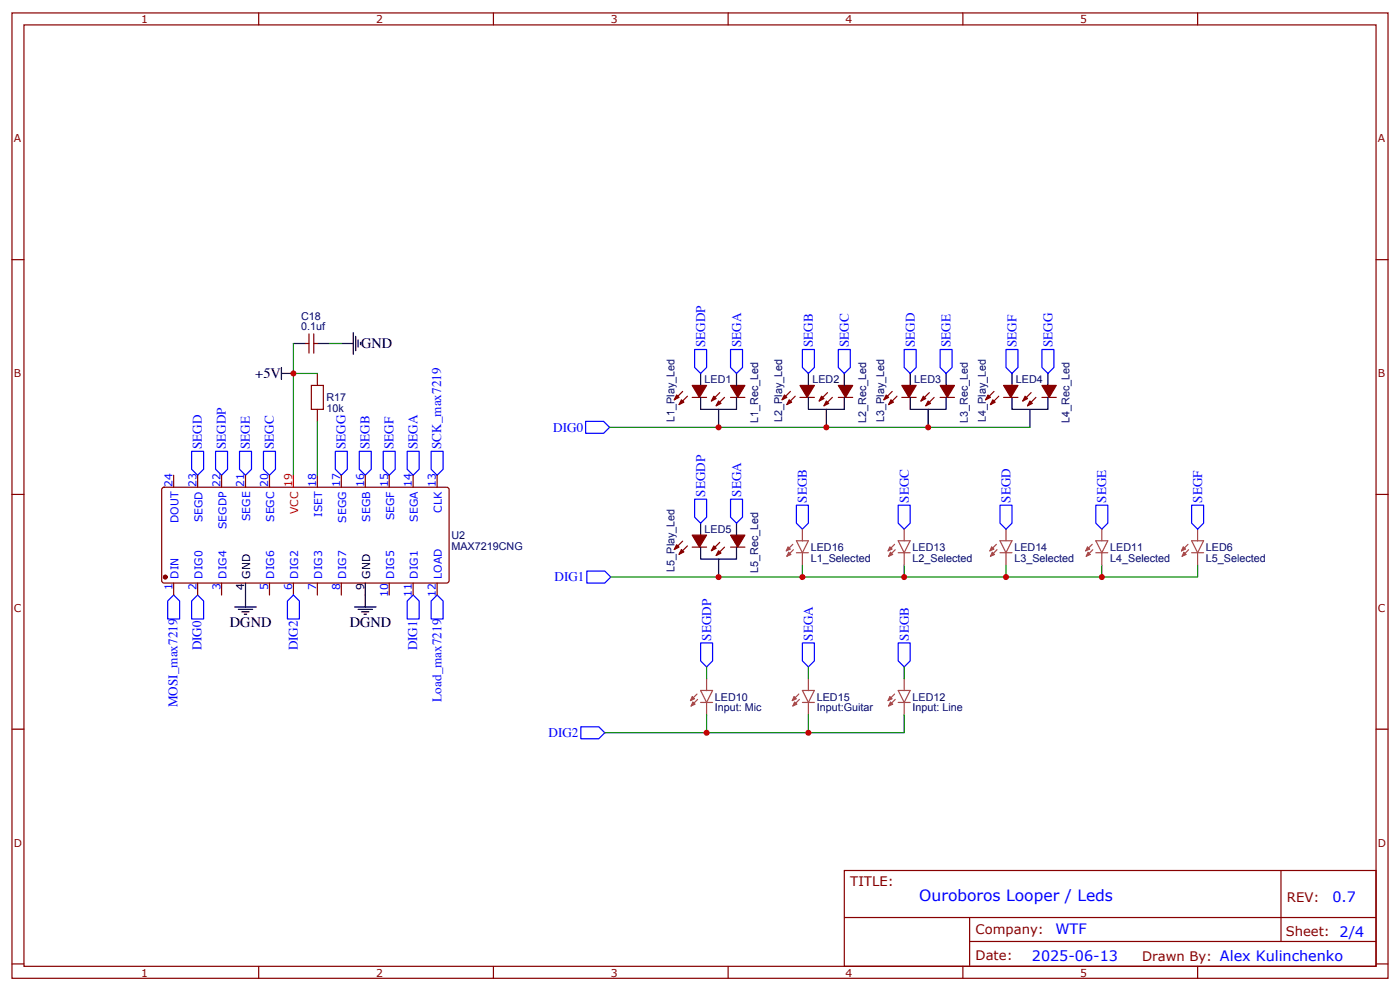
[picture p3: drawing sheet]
<svg xmlns="http://www.w3.org/2000/svg" width="412mm" height="292mm" viewBox="0 0 412 292" stroke-linecap="round" stroke-linejoin="round" font-family="sans-serif">
<g fill="none" stroke="#870000" stroke-width=".35">
<path d="M3.5 3.8h405.4v284.3h-405.4zM7.1 7.3h398.2v277.3h-398.2zM76.2 3.8v3.5M145.3 3.8v3.5M214.5 3.8v3.5M283.6 3.8v3.5M352.8 3.8v3.5M3.5 76.5h3.6M405.3 76.5h3.6M91 98.4v5.6M92.4 98.4v5.6M90 101.2h1"/>
<path d="M92.4 101.2h1.1M93.5 110v3.5M201.1 115.3l-2.5 2.5M202.5 116.7l-2.5 2.5M203.9 117.1h4.2M212 115.6l-2.5 2.5M213.4 117.1l-2.4 2.4M215.2 117.1h4.2M232.8 115.3l-2.4 2.5M234.2 116.7l-2.4 2.5M235.7 117.1h4.2M243.8 115.6l-2.5 2.5"/>
<path d="M245.2 117.1l-2.5 2.4M246.9 117.1h4.3M262.8 115.3l-2.5 2.5M264.2 116.7l-2.4 2.5M265.6 117.1h4.3M273.8 115.6l-2.5 2.5M275.2 117.1l-2.5 2.4M276.9 117.1h4.3M292.8 115.3l-2.5 2.5M294.2 116.7l-2.5 2.5M295.6 117.1h4.3M303.7 115.6l-2.4 2.5"/>
<path d="M305.2 117.1l-2.5 2.4M306.9 117.1h4.2M51.2 140v3.5M58.2 140v3.5M65.3 140v3.5M72.3 140v3.5M79.4 140v3.5M93.5 120.6v3.5M93.5 140v3.5M100.5 140v3.5M107.6 140v3.5M114.7 140v3.5"/>
<path d="M121.7 140v3.5M128.8 140v3.5M3.5 145.6h3.6M47.9 143.7l.4-.2 83.6 .1 .4 .6-.1 27.1-.6 .4h-83.5l-.5-.7v-26.8zM201.1 159.4l-2.5 2.5M212 159.7l-2.5 2.5M405.3 145.6h3.6M51.2 171.7v3.6M58.2 171.7v3.6M65.3 171.7v3.6M79.4 171.7v3.6M86.4 171.7v3.6"/>
<path d="M93.5 171.7v3.6M100.5 171.7v3.6M114.7 171.7v3.6M121.7 171.7v3.6M128.8 171.7v3.6M202.5 160.8l-2.5 2.5M203.9 161.1h4.2M213.4 161.1l-2.4 2.5M215.2 161.1h4.2M3.5 214.8h3.6M405.3 214.8h3.6M248.7 256.4h156.6v28.2h-156.6z"/>
<path d="M377.3 256.4v20.9M248.7 270.2h156.5M285.6 277.3h119.6M285.6 270.2v14.2M3.5 283.9h3.6M76.2 284.6v3.5M145.3 284.6v3.5M214.5 284.6v3.5M283.6 284.6v3.5M352.8 284.6v3.5M405.3 283.9h3.6"/>
</g>
<g fill="none" stroke="#00f" stroke-width=".35">
<path d="M204.6 102.9h3.5v5.3l-1.7 1.8-1.8-1.8zM215.2 102.9h3.5v5.3l-1.7 1.8-1.8-1.8zM236.4 102.9h3.5v5.3l-1.8 1.8-1.7-1.8zM246.9 102.9h3.6v5.3l-1.8 1.8-1.8-1.8zM266.3 102.9h3.6v5.3l-1.8 1.8-1.8-1.8zM276.9 102.9h3.6v5.3l-1.8 1.8-1.8-1.8zM296.3 102.9h3.6v5.3l-1.8 1.8-1.8-1.8zM306.9 102.9h3.5v5.3l-1.7 1.8-1.8-1.8zM56.4 132.9h3.6v5.3l-1.8 1.8-1.8-1.8zM63.5 132.9h3.5v5.3l-1.7 1.8-1.8-1.8zM70.6 132.9h3.5v5.3l-1.8 1.8-1.7-1.8zM77.6 132.9h3.5v5.3l-1.7 1.8-1.8-1.8z"/>
<path d="M98.8 132.9h3.5v5.3l-1.8 1.8-1.7-1.8zM105.8 132.9h3.6v5.3l-1.8 1.8-1.8-1.8zM112.9 132.9h3.5v5.3l-1.7 1.8-1.8-1.8zM119.9 132.9h3.6v5.3l-1.8 1.8-1.8-1.8zM127 132.9h3.5v5.3l-1.7 1.8-1.8-1.8zM172.5 124.1h5.3l1.8 1.8-1.8 1.7h-5.3zM204.6 147h3.5v5.3l-1.7 1.8-1.8-1.8zM215.2 147h3.5v5.3l-1.7 1.8-1.8-1.8zM234.6 148.8h3.5v5.3l-1.7 1.8-1.8-1.8zM264.6 148.8h3.5v5.3l-1.8 1.8-1.7-1.8zM294.6 148.8h3.5v5.3l-1.8 1.8-1.7-1.8zM322.8 148.8h3.5v5.3l-1.7 1.8-1.8-1.8z"/>
<path d="M351 148.8h3.5v5.3l-1.7 1.8-1.8-1.8zM49.4 177l1.8-1.7 1.7 1.7v5.3h-3.5zM58.2 175.3l1.8 1.7v5.3h-3.6v-5.3zM84.7 177l1.7-1.7 1.8 1.7v5.3h-3.5zM121.7 175.3l1.8 1.7v5.3h-3.6v-5.3zM128.8 175.3l1.7 1.7v5.3h-3.5v-5.3zM172.9 168.2h5.3l1.7 1.8-1.7 1.7h-5.3zM206.4 189.4h3.5v5.3l-1.8 1.7-1.7-1.7zM236.4 189.4h3.5v5.3l-1.8 1.7-1.7-1.7zM264.6 189.4h3.5v5.3l-1.8 1.7-1.7-1.7zM171.1 214.1h5.3l1.8 1.7-1.8 1.8h-5.3z"/>
</g>
<g fill="none" stroke="#000" stroke-width=".35">
<path d="M104.1 98v6.4M104.8 99.1v4.2M82.9 110h3.5M82.9 108.2v3.6M86.4 101.2h3.6M93.5 101.2h3.5M100.5 101.2h3.6M105.5 100.1v2.1M106.2 100.8v.7M206.4 117.1v3.5h10.6v-3.5M206.4 110v3.5M217 110v3.5"/>
<path d="M238.1 117.1v3.5h10.6v-3.5M238.1 110v3.5M248.7 110v3.5M268.1 117.1v3.5h10.6v-3.5M268.1 110v3.5M278.7 110v3.5M298.1 117.1v3.5h10.6v-3.5M298.1 110v3.5M308.7 110v3.5M211.7 120.6v5.3M243.4 120.6v5.3M273.4 120.6v5.3"/>
<path d="M303.4 120.6v5.3M206.4 154.1v3.5M217 154.1v3.5M69.1 178.8h6.4M70.2 179.5h4.2M72.3 171.7v7.1M104.4 178.8h6.4M105.5 179.5h4.2M107.6 171.7v7.1M206.4 161.1v3.6h10.6v-3.6M211.7 164.7v5.3M71.3 180.2h2.1"/>
<path d="M72 180.9h.7M106.5 180.2h2.2M107.2 180.9h.7"/>
</g>
<path d="M91.7 113.5h3.5v7.1h-3.5z" fill="none" stroke="#a10000" stroke-width=".35"/>
<g fill="none" stroke="#008700" stroke-width=".35">
<path d="M86.4 101.2v38.8M86.4 110h7.1M97 101.2h3.5M93.5 124.1v15.9M179.6 125.9h123.8M179.9 170h56.5M236.4 166.4v3.6h29.9M266.3 166.4v3.6h58.3v-3.6M296.3 166.4v3.6M352.8 166.4v3.6h-28.2M208.1 196.4v3.6M238.1 196.4v3.6"/>
<path d="M266.3 196.4v3.6M178.2 215.8h29.9M208.1 210.5v5.3h58.2v-5.3M238.1 210.5v5.3"/>
</g>
<g fill="#870000" stroke="#870000" stroke-width=".35">
<path d="M215.2 113.5h4.2l-2.1 3.6z"/>
<path d="M211.7 118.1l.7 .7-1.4 .7z"/>
<path d="M210.3 116.7l.7 .7-1.5 .7z"/>
<path d="M203.9 113.5h4.2l-2.1 3.6z"/>
<path d="M199.3 116.3l.7 .8-1.4 .7z"/>
<path d="M200.7 117.8l.7 .7-1.4 .7z"/>
<path d="M246.9 113.5h4.3l-2.1 3.6z"/>
<path d="M243.4 118.1l.7 .7-1.4 .7z"/>
<path d="M242 116.7l.7 .7-1.4 .7z"/>
<path d="M235.7 113.5h4.2l-2.1 3.6z"/>
<path d="M231.1 116.3l.7 .8-1.4 .7z"/>
<path d="M232.5 117.8l.7 .7-1.4 .7z"/>
<path d="M276.9 113.5h4.3l-2.2 3.6z"/>
<path d="M273.4 118.1l.7 .7-1.4 .7z"/>
<path d="M272 116.7l.7 .7-1.4 .7z"/>
<path d="M265.6 113.5h4.3l-2.1 3.6z"/>
<path d="M261.1 116.3l.7 .8-1.5 .7z"/>
<path d="M262.5 117.8l.7 .7-1.4 .7z"/>
<path d="M306.9 113.5h4.2l-2.1 3.6z"/>
<path d="M303.4 118.1l.7 .7-1.4 .7z"/>
<path d="M302 116.7l.7 .7-1.4 .7z"/>
<path d="M295.6 113.5h4.3l-2.2 3.6z"/>
<path d="M291 116.3l.7 .8-1.4 .7z"/>
<path d="M292.5 117.8l.7 .7-1.5 .7z"/>
<path d="M215.2 157.6h4.2l-2.1 3.5z"/>
<path d="M211.7 162.2l.7 .7-1.4 .7z"/>
<path d="M210.3 160.8l.7 .7-1.5 .7z"/>
<path d="M203.9 157.6h4.2l-2.1 3.5z"/>
<path d="M199.3 160.4l.7 .7-1.4 .8z"/>
<path d="M200.7 161.9l.7 .7-1.4 .7z"/>
<circle cx="48.7" cy="170" r=".53"/>
</g>
<path d="M86.4 140v3.5" fill="none" stroke="#f00" stroke-width=".35"/>
<g fill="none" stroke="#a64a4a" stroke-width=".35">
<path d="M234.6 159.3h3.5l-1.7 3.5zM236.4 155.9v3.4M264.6 159.3h3.5l-1.8 3.5zM266.3 155.9v3.4M294.6 159.3h3.5l-1.8 3.5zM296.3 155.9v3.4M322.8 159.3h3.5l-1.7 3.5zM324.6 155.9v3.4M351 159.3h3.5l-1.7 3.5zM352.8 155.9v3.4M233.5 160.3l-1.9 2M233.7 161.9l-1.9 2"/>
<path d="M234.6 162.8h3.5M236.4 163v3.4M263.5 160.3l-1.9 2M263.7 161.9l-1.9 2M264.6 162.8h3.5M266.3 163v3.4M293.5 160.3l-1.9 2M293.7 161.9l-2 2M294.6 162.8h3.5M296.3 163v3.4M321.7 160.3l-1.9 2M321.9 161.9l-1.9 2"/>
<path d="M322.8 162.8h3.5M324.6 163v3.4M350 160.3l-2 2M350.1 161.9l-1.9 2M351 162.8h3.5M352.8 163v3.4M208.1 200v3.4M238.1 200v3.4M266.3 200v3.4M205.3 204.4l-1.9 2M205.5 206l-1.9 2M206.4 203.4h3.5l-1.8 3.5z"/>
<path d="M206.4 206.9h3.5M208.1 207.1v3.4M235.3 204.4l-1.9 2M235.5 206l-2 2M236.4 206.9h3.5M236.4 203.4h3.5l-1.8 3.5zM238.1 207.1v3.4M263.5 204.4l-1.9 2M263.7 206l-1.9 2M264.6 206.9h3.5M264.6 203.4h3.5l-1.8 3.5zM266.3 207.1v3.4"/>
</g>
<g fill="#a64a4a" stroke="#a64a4a" stroke-width=".29">
<path d="M320.3 161l.7 .7-1.2 .6z"/>
<path d="M320.5 162.6l.7 .7-1.2 .6z"/>
<path d="M262.1 161l.7 .7-1.2 .6z"/>
<path d="M262.3 162.6l.7 .7-1.2 .6z"/>
<path d="M292.1 161l.7 .7-1.2 .6z"/>
<path d="M292.3 162.6l.7 .7-1.3 .6z"/>
<path d="M232.1 161l.7 .7-1.2 .6z"/>
<path d="M232.3 162.6l.7 .7-1.2 .6z"/>
<path d="M348.5 161l.7 .7-1.2 .6z"/>
<path d="M348.7 162.6l.7 .7-1.2 .6z"/>
<path d="M203.9 205.1l.7 .7-1.2 .6z"/>
<path d="M204.1 206.7l.7 .7-1.2 .6z"/>
<path d="M262.1 205.1l.7 .7-1.2 .6z"/>
<path d="M262.3 206.7l.7 .7-1.2 .6z"/>
<path d="M233.9 205.1l.7 .7-1.2 .6z"/>
<path d="M234.1 206.7l.7 .7-1.3 .6z"/>
</g>
<g fill="#c00">
<circle cx="86.4" cy="110" r=".88"/>
<circle cx="296.3" cy="170" r=".88"/>
<circle cx="266.3" cy="170" r=".88"/>
<circle cx="243.4" cy="125.9" r=".88"/>
<circle cx="273.4" cy="125.9" r=".88"/>
<circle cx="211.7" cy="125.9" r=".88"/>
<circle cx="236.4" cy="170" r=".88"/>
<circle cx="211.7" cy="170" r=".88"/>
<circle cx="324.6" cy="170" r=".88"/>
<circle cx="238.1" cy="215.8" r=".88"/>
<circle cx="208.1" cy="215.8" r=".88"/>
</g>
<text font-size="4.6" fill="#00f" x="270.8" y="265.4">Ouroboros Looper / Leds</text>
<g font-size="4.2">
<text x="106.4" y="102.6">GND</text>
<text x="75.2" y="111.4">+5V</text>
<text x="67.7" y="184.8">DGND</text>
<text x="103" y="184.8">DGND</text>
</g>
<g font-size="4.2" fill="#00f">
<text x="392.5" y="265.7">0.7</text>
<text x="310.9" y="275.2">WTF</text>
<text x="304" y="283">2025-06-13</text>
</g>
<g font-size="3.9" fill="#00f">
<text x="207.7" y="102.2" transform="rotate(-90 207.7 102.2)">SEGDP</text>
<text x="218.3" y="102.2" transform="rotate(-90 218.3 102.2)">SEGA</text>
<text x="239.5" y="102.2" transform="rotate(-90 239.5 102.2)">SEGB</text>
<text x="250" y="102.2" transform="rotate(-90 250 102.2)">SEGC</text>
<text x="269.4" y="102.2" transform="rotate(-90 269.4 102.2)">SEGD</text>
<text x="280" y="102.2" transform="rotate(-90 280 102.2)">SEGE</text>
<text x="299.4" y="102.2" transform="rotate(-90 299.4 102.2)">SEGF</text>
<text x="310" y="102.2" transform="rotate(-90 310 102.2)">SEGG</text>
<text x="163" y="127.1">DIG0</text>
<text x="59.5" y="132.2" transform="rotate(-90 59.5 132.2)">SEGD</text>
<text x="66.5" y="132.2" transform="rotate(-90 66.5 132.2)">SEGDP</text>
<text x="73.6" y="132.2" transform="rotate(-90 73.6 132.2)">SEGE</text>
<text x="80.6" y="132.2" transform="rotate(-90 80.6 132.2)">SEGC</text>
<text x="101.8" y="132.2" transform="rotate(-90 101.8 132.2)">SEGG</text>
<text x="108.8" y="132.2" transform="rotate(-90 108.8 132.2)">SEGB</text>
<text x="115.9" y="132.2" transform="rotate(-90 115.9 132.2)">SEGF</text>
<text x="123" y="132.2" transform="rotate(-90 123 132.2)">SEGA</text>
<text x="130" y="132.2" transform="rotate(-90 130 132.2)">SCK_max7219</text>
<text x="207.7" y="146.3" transform="rotate(-90 207.7 146.3)">SEGDP</text>
<text x="218.3" y="146.3" transform="rotate(-90 218.3 146.3)">SEGA</text>
<text x="237.7" y="148.1" transform="rotate(-90 237.7 148.1)">SEGB</text>
<text x="267.7" y="148.1" transform="rotate(-90 267.7 148.1)">SEGC</text>
<text x="297.7" y="148.1" transform="rotate(-90 297.7 148.1)">SEGD</text>
<text x="325.9" y="148.1" transform="rotate(-90 325.9 148.1)">SEGE</text>
<text x="354.1" y="148.1" transform="rotate(-90 354.1 148.1)">SEGF</text>
<text x="163.3" y="171.2">DIG1</text>
<text x="59.4" y="191.6" transform="rotate(-90 59.4 191.6)">DIG0</text>
<text x="87.7" y="191.6" transform="rotate(-90 87.7 191.6)">DIG2</text>
<text x="122.9" y="191.6" transform="rotate(-90 122.9 191.6)">DIG1</text>
<text x="209.5" y="188.7" transform="rotate(-90 209.5 188.7)">SEGDP</text>
<text x="239.5" y="188.7" transform="rotate(-90 239.5 188.7)">SEGA</text>
<text x="267.7" y="188.7" transform="rotate(-90 267.7 188.7)">SEGB</text>
<text x="52.3" y="208.3" transform="rotate(-90 52.3 208.3)">MOSI_max7219</text>
<text x="130.1" y="206.6" transform="rotate(-90 130.1 206.6)">Load_max7219</text>
<text x="161.6" y="217">DIG2</text>
</g>
<g font-size="3.9" fill="#800">
<text x="250.5" y="261">TITLE:</text>
<text x="379.1" y="265.7">REV:</text>
<text x="287.4" y="275.2">Company:</text>
<text x="378.7" y="275.8">Sheet: 2/4</text>
<text x="287.4" y="282.9">Date:</text>
<text x="336.4" y="282.9">Drawn By: Alex Kulinchenko</text>
</g>
<g font-size="3.2" fill="#800">
<text x="41.6" y="6.8">1</text>
<text x="110.8" y="6.8">2</text>
<text x="179.9" y="6.8">3</text>
<text x="249.1" y="6.8">4</text>
<text x="318.2" y="6.8">5</text>
<text x="4.1" y="41.9">A</text>
<text x="405.9" y="41.9">A</text>
<text x="4.1" y="111.1">B</text>
<text x="405.9" y="111.1">B</text>
<text x="4.1" y="180.2">C</text>
<text x="405.9" y="180.2">C</text>
<text x="4.1" y="249.3">D</text>
<text x="405.9" y="249.3">D</text>
<text x="41.6" y="287.6">1</text>
<text x="110.8" y="287.6">2</text>
<text x="179.9" y="287.6">3</text>
<text x="249.1" y="287.6">4</text>
<text x="318.2" y="287.6">5</text>
</g>
<g font-size="3.2" fill="#000080">
<text x="88.7" y="94.2">C18</text>
<text x="88.7" y="97.3">0.1uf</text>
<text x="207.5" y="112.9">LED1</text>
<text x="239.3" y="112.9">LED2</text>
<text x="269.3" y="112.9">LED3</text>
<text x="299.3" y="112.9">LED4</text>
<text x="96.2" y="118.2">R17</text>
<text x="96.1" y="121.3">10k</text>
<text x="198.7" y="124.3" transform="rotate(-90 198.7 124.3)">L1_Play_Led</text>
<text x="223.4" y="124.6" transform="rotate(-90 223.4 124.6)">L1_Rec_Led</text>
<text x="230.4" y="124.3" transform="rotate(-90 230.4 124.3)">L2_Play_Led</text>
<text x="255.1" y="124.6" transform="rotate(-90 255.1 124.6)">L2_Rec_Led</text>
<text x="260.4" y="124.3" transform="rotate(-90 260.4 124.3)">L3_Play_Led</text>
<text x="285.1" y="124.6" transform="rotate(-90 285.1 124.6)">L3_Rec_Led</text>
<text x="290.4" y="124.3" transform="rotate(-90 290.4 124.3)">L4_Play_Led</text>
<text x="315.1" y="124.6" transform="rotate(-90 315.1 124.6)">L4_Rec_Led</text>
<text x="133" y="161.9">MAX7219CNG</text>
<text x="133" y="158.8">U2</text>
<text x="207.5" y="157">LED5</text>
<text x="238.8" y="165.4">L1_Selected</text>
<text x="238.8" y="162.3">LED16</text>
<text x="268.8" y="165.4">L2_Selected</text>
<text x="268.8" y="162.3">LED13</text>
<text x="298.8" y="165.4">L3_Selected</text>
<text x="298.8" y="162.3">LED14</text>
<text x="327" y="165.4">L4_Selected</text>
<text x="327" y="162.3">LED11</text>
<text x="355.2" y="165.4">L5_Selected</text>
<text x="355.2" y="162.3">LED6</text>
<text x="198.7" y="168.4" transform="rotate(-90 198.7 168.4)">L5_Play_Led</text>
<text x="223.4" y="168.7" transform="rotate(-90 223.4 168.7)">L5_Rec_Led</text>
<text x="210.6" y="209.5">Input: Mic</text>
<text x="210.6" y="206.4">LED10</text>
<text x="240.6" y="209.5">Input:Guitar</text>
<text x="240.6" y="206.4">LED15</text>
<text x="268.8" y="209.5">Input: Line</text>
<text x="268.8" y="206.4">LED12</text>
</g>
<g font-size="3.2" fill="#00f">
<text x="50.8" y="143.3" transform="rotate(-90 50.8 143.3)">24</text>
<text x="57.9" y="143.3" transform="rotate(-90 57.9 143.3)">23</text>
<text x="64.9" y="143.3" transform="rotate(-90 64.9 143.3)">22</text>
<text x="72" y="143.3" transform="rotate(-90 72 143.3)">21</text>
<text x="79" y="143.3" transform="rotate(-90 79 143.3)">20</text>
<text x="93.1" y="143.3" transform="rotate(-90 93.1 143.3)">18</text>
<text x="100.2" y="143.3" transform="rotate(-90 100.2 143.3)">17</text>
<text x="107.2" y="143.3" transform="rotate(-90 107.2 143.3)">16</text>
<text x="114.3" y="143.3" transform="rotate(-90 114.3 143.3)">15</text>
<text x="121.4" y="143.3" transform="rotate(-90 121.4 143.3)">14</text>
<text x="128.4" y="143.3" transform="rotate(-90 128.4 143.3)">13</text>
<text x="52.6" y="154" transform="rotate(-90 52.6 154)">DOUT</text>
<text x="59.6" y="153.9" transform="rotate(-90 59.6 153.9)">SEGD</text>
<text x="66.7" y="155.8" transform="rotate(-90 66.7 155.8)">SEGDP</text>
<text x="73.7" y="153.5" transform="rotate(-90 73.7 153.5)">SEGE</text>
<text x="80.8" y="153.7" transform="rotate(-90 80.8 153.7)">SEGC</text>
<text x="94.9" y="152.3" transform="rotate(-90 94.9 152.3)">ISET</text>
<text x="102" y="153.9" transform="rotate(-90 102 153.9)">SEGG</text>
<text x="109" y="153.6" transform="rotate(-90 109 153.6)">SEGB</text>
<text x="116.1" y="153.3" transform="rotate(-90 116.1 153.3)">SEGF</text>
<text x="123.1" y="153.6" transform="rotate(-90 123.1 153.6)">SEGA</text>
<text x="130.2" y="151" transform="rotate(-90 130.2 151)">CLK</text>
<text x="50.8" y="173.9" transform="rotate(-90 50.8 173.9)">1</text>
<text x="52.6" y="170.4" transform="rotate(-90 52.6 170.4)">DIN</text>
<text x="57.9" y="173.9" transform="rotate(-90 57.9 173.9)">2</text>
<text x="59.6" y="170.4" transform="rotate(-90 59.6 170.4)">DIG0</text>
<text x="64.9" y="173.9" transform="rotate(-90 64.9 173.9)">3</text>
<text x="66.7" y="170.4" transform="rotate(-90 66.7 170.4)">DIG4</text>
<text x="79" y="173.9" transform="rotate(-90 79 173.9)">5</text>
<text x="80.8" y="170.4" transform="rotate(-90 80.8 170.4)">DIG6</text>
<text x="86.1" y="173.9" transform="rotate(-90 86.1 173.9)">6</text>
<text x="87.8" y="170.4" transform="rotate(-90 87.8 170.4)">DIG2</text>
<text x="93.1" y="173.9" transform="rotate(-90 93.1 173.9)">7</text>
<text x="94.9" y="170.4" transform="rotate(-90 94.9 170.4)">DIG3</text>
<text x="100.2" y="173.9" transform="rotate(-90 100.2 173.9)">8</text>
<text x="102" y="170.4" transform="rotate(-90 102 170.4)">DIG7</text>
<text x="116.1" y="170.4" transform="rotate(-90 116.1 170.4)">DIG5</text>
<text x="123.1" y="170.4" transform="rotate(-90 123.1 170.4)">DIG1</text>
<text x="130.2" y="170.4" transform="rotate(-90 130.2 170.4)">LOAD</text>
<text x="114.3" y="175.9" transform="rotate(-90 114.3 175.9)">10</text>
<text x="121.4" y="175.9" transform="rotate(-90 121.4 175.9)">11</text>
<text x="128.4" y="175.9" transform="rotate(-90 128.4 175.9)">12</text>
</g>
<g font-size="3.2" fill="#f00">
<text x="86.1" y="143.3" transform="rotate(-90 86.1 143.3)">19</text>
<text x="87.8" y="151.4" transform="rotate(-90 87.8 151.4)">VCC</text>
</g>
<g font-size="3.2">
<text x="72" y="173.9" transform="rotate(-90 72 173.9)">4</text>
<text x="73.7" y="170.4" transform="rotate(-90 73.7 170.4)">GND</text>
<text x="107.2" y="173.9" transform="rotate(-90 107.2 173.9)">9</text>
<text x="109" y="170.4" transform="rotate(-90 109 170.4)">GND</text>
</g>
</svg>
